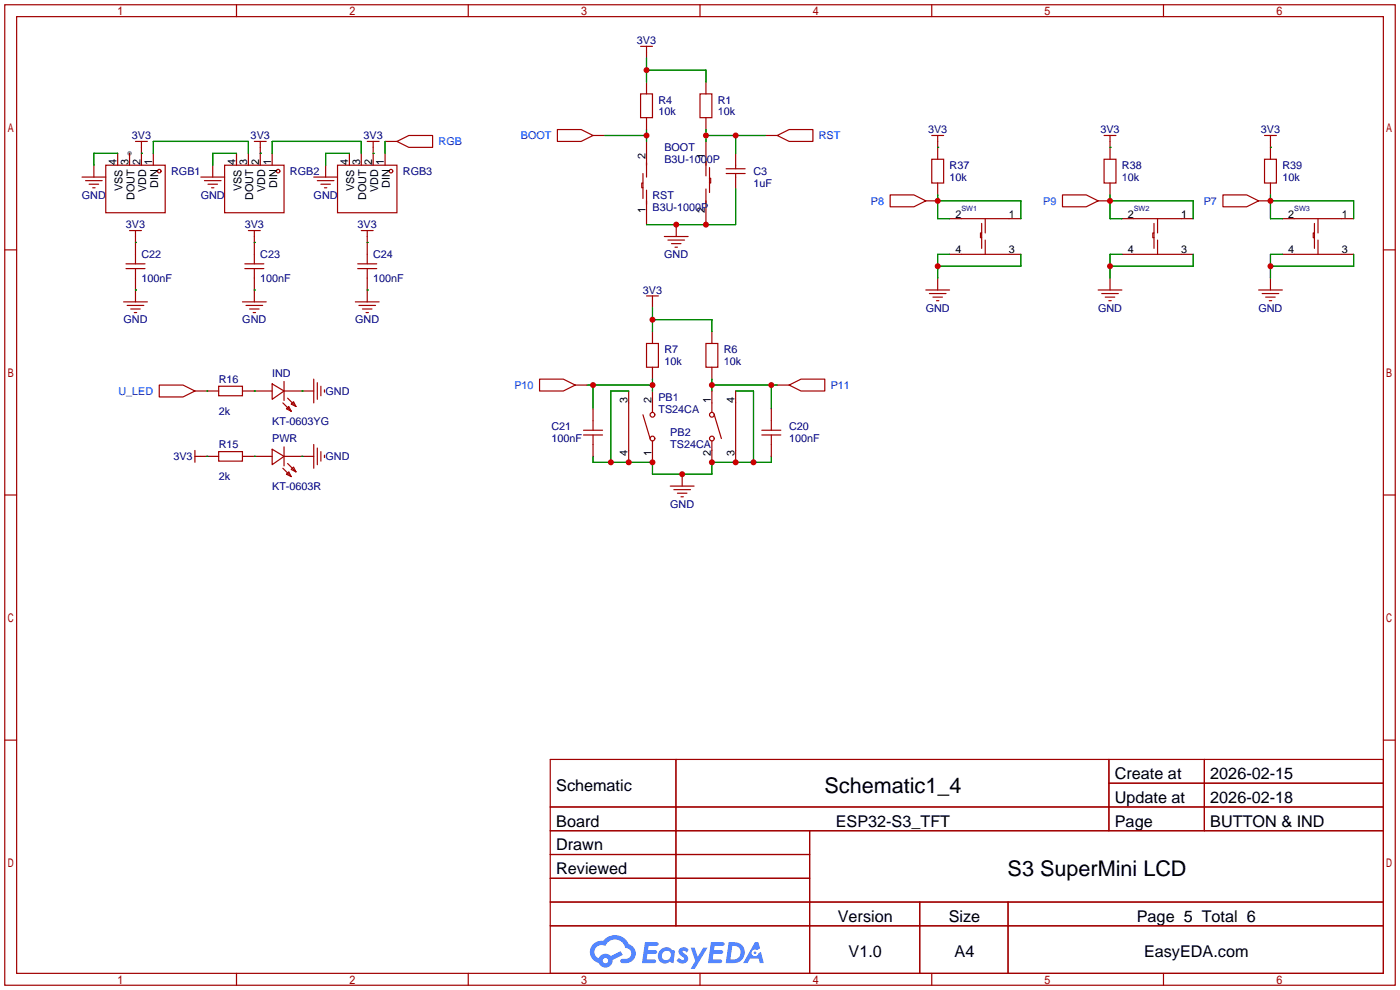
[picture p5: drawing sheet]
<svg xmlns="http://www.w3.org/2000/svg" width="299mm" height="212mm" viewBox="0 0 299 212" stroke-linecap="round" stroke-linejoin="round" font-family="sans-serif">
<circle cx="27.7" cy="32.8" r=".51" fill="#999"/>
<g fill="none" stroke="#a10000" stroke-width=".25">
<path d="M1 1h297.2v209.6h-297.2zM3.6 3.6h292.1v204.4h-292.1zM50.5 1v2.6M100.1 1v2.6M149.6 1v2.6M199.1 1v2.6M248.7 1v2.6M1 53.4h2.6M295.7 53.4h2.5M1 105.8h2.6M295.7 105.8h2.5M1 158.2h2.6"/>
<path d="M295.7 158.2h2.5M117.6 162.3h178.1v45.7h-178.1zM117.6 172.5h178.1M117.6 177.5h178.1M144.5 162.3v35.6M173 177.5v30.5M237 162.3v15.2M237 167.4h58.7M257.4 162.3v15.2M117.6 182.6h55.4M117.6 192.8h178.1M117.6 187.7h55.4"/>
<path d="M117.6 197.9h178.1M196.6 192.8v15.2M215.4 192.8v15.2M50.5 208v2.6M100.1 208v2.6M149.6 208v2.6M199.1 208v2.6M248.7 208v2.6"/>
</g>
<g fill="#5487ff">
<path d="M145.3 202.7a1.3 1.3 0 0 1 1.9 .3l-.4 .6a.54 .54 0 0 0-.9-.2l.1 .2a1.34 1.34 0 0 1 .9 1.8 1.47 1.47 0 0 1-2.3-.1l.5-.6 .8 .5a.31 .31 0 0 0 .4-.3 .31 .31 0 0 0-.3-.4 1.12 1.12 0 0 1-.7-1.8z"/>
<path d="M147.6 202.5h.9l.6 2 1.2-2h.9l-2.7 4.6h-.9l1-1.7z"/>
<path d="M137.8 201.4h1.7a1.31 1.31 0 0 1 1.2 .2 .4 .4 0 0 1-.3 .5l-1.8 .1-.1 .9h1.6a.4 .4 0 0 1 .4 .4 .4 .4 0 0 1-.5 .4h-1.6l-.2 1.2h1.4a.46 .46 0 0 1 .5 0 .46 .46 0 0 1 .1 .5l-.4 .2h-2.6z"/>
<path d="M151.9 201.4h1.7a1.32 1.32 0 0 1 1.2 .2 .39 .39 0 0 1-.3 .5l-1.8 .1-.1 .9h1.6a.4 .4 0 0 1 .4 .4 .4 .4 0 0 1-.4 .4h-1.7l-.2 1.2h1.4a.46 .46 0 0 1 .5 0 .46 .46 0 0 1 .1 .5l-.4 .2h-2.6z"/>
<path d="M161.3 201.4h.8l.3 1.3-.6 .4a.75 .75 0 0 0-1.1 .3 .75 .75 0 0 0 .5 1 .75 .75 0 0 0 .9-.7l.5-.2 .6 2.3h-.8l-.3-.9h-1.8l-.5 .9h-1z"/>
<path d="M155.7 201.4l-.6 4.4h1.5a2.27 2.27 0 0 0 2.6-2.2 2.27 2.27 0 0 0-2.7-2.2zM156.5 202.1a1.5 1.5 0 0 1 1.8 1.6 1.5 1.5 0 0 1-1.9 1.4h-.3z"/>
<path d="M141.2 203a1.6 1.6 0 0 0-.3 2.3 1.6 1.6 0 0 0 2.3 .2l.7 .3 .3-2.4-.1-.3-.5-.1a1.58 1.58 0 0 0-2.4 0zM141.8 203.5a.98 .98 0 0 1 1.6 .4 .98 .98 0 0 1-1.1 1.3 .94 .94 0 0 1-.9-.7 .94 .94 0 0 1 .4-1z"/>
<path d="M126.8 201.8a2.37 2.37 0 0 0 1.1 4 1.54 1.54 0 0 0 1.8 1 1.54 1.54 0 0 0 1.2-1.6l2.2-1.1-.5-.8-2 1a1.57 1.57 0 0 0-2.7 .5 1.5 1.5 0 0 1-.7-2.1 1.5 1.5 0 0 1 2.2-.5 2.23 2.23 0 0 1 2.3-1.4 2.23 2.23 0 0 1 2 1.8 1.16 1.16 0 0 1 1.2 1.1 1.16 1.16 0 0 1-1.1 1.2h-.7a.47 .47 0 0 0-.5 .4 .47 .47 0 0 0 .4 .5 2.17 2.17 0 0 0 2.5-.9 2.17 2.17 0 0 0-.3-2.7l-.8-.4a3.2 3.2 0 0 0-5.5-.7l-1.1 .1zM128.8 205.3a.6 .6 0 0 1 1.2 0 .6 .6 0 0 1-1.2 0z"/>
<circle cx="161.4" cy="203.6" r=".28"/>
</g>
<g fill="none" stroke="#a10000" stroke-width=".25">
<path d="M136.9 9.9h2.5M138.2 9.9v2.5M138.2 17.5v2.6M150.9 17.5v2.6M17.5 37.8h5.1M18.3 38.6h3.5M19 39.4h2.1M20.1 35.3v2.5M22.6 35.3h12.7v10.2h-12.7zM25.1 32.8v2.5M27.7 32.8v2.5M29 30.2h2.5"/>
<path d="M30.2 30.2v5.1M32.8 32.8v2.5M42.9 37.8h5.1M43.7 38.6h3.5M44.4 39.4h2.1M45.5 35.3v2.5M48 35.3h12.7v10.2h-12.7zM50.5 32.8v2.5M53.1 32.8v2.5M54.4 30.2h2.5M55.6 30.2v5.1M58.2 32.8v2.5"/>
<path d="M67.1 37.8h5M67.8 38.6h3.6M68.6 39.4h2M69.6 35.3v2.5M72.1 35.3h12.7v10.2h-12.7zM74.7 32.8v2.5M77.2 32.8v2.5M78.5 30.2h2.5M79.8 30.2v5.1M82.3 32.8v2.5M82.3 30.2h2.5M84.8 30.2l2.6-1.2h5.1v2.5h-5.1z"/>
<path d="M119.1 27.7h5.1l2.5 1.3-2.5 1.2h-5.1zM126.7 29h2.6M136.9 20.1h2.5v5h-2.5zM137.4 39.1h-.2v1h.2M137.4 37.1v5.3M138.2 25.1v2.6M138.2 30.2v7.6M149.6 20.1h2.5v5h-2.5zM150.9 25.1v2.6M150.9 30.2v7.4M151.6 38.1h.3v1h-.3M151.6 35.8v5.3"/>
<path d="M155.2 37.1h4.1M155.2 36.1h4.1M157.2 32.8v3.3M157.2 37.1v3.3M163.6 29h2.5M166.1 29l2.6-1.3h5v2.5h-5zM199.1 34h2.6v5.1h-2.6zM199.1 29h2.6M200.4 29v5M200.4 39.1v2.6M236 34h2.5v5.1h-2.5zM236 29h2.5"/>
<path d="M237.2 29v5M237.2 39.1v2.6M270.3 34h2.5v5.1h-2.5zM270.3 29h2.5M271.5 29v5M271.5 39.1v2.6M19.8 40.1h.5M26.9 57.4h4.1M26.9 56.4h4.1M27.7 49.3h2.5M29 49.3v7.1M29 57.4v7.1"/>
<path d="M45.2 40.1h.5M52.3 57.4h4.1M52.3 56.4h4.1M53.1 49.3h2.5M54.4 49.3v7.1M54.4 57.4v7.1M69.3 40.1h.5M76.5 57.4h4M76.5 56.4h4M77.2 49.3h2.6M78.5 49.3v7.1M78.5 57.4v7.1"/>
<path d="M138.2 40.6v7.4M142 50.5h5.1M142.7 51.3h3.6M143.5 52.1h2M144.3 52.8h.5M144.5 48v2.5M150.9 40.4v7.6M190.2 41.7h5.1l2.6 1.2-2.6 1.3h-5.1zM197.9 42.9h2.5M200.4 59.4v2.6M202.9 46.7h15.3M202.9 54.4h15.3"/>
<path d="M209.8 49.8h-.3v1h.3M209.8 47.8v5.3M210.6 46.7v3.1M210.6 51.3v3.1M227.1 41.7h5.1l2.5 1.2-2.5 1.3h-5.1zM234.7 42.9h2.5M237.2 59.4v2.6M239.8 46.7h15.2M239.8 54.4h15.2M246.6 49.8h-.2v1h.2M246.6 47.8v5.3M247.4 46.7v3.1"/>
<path d="M247.4 51.3v3.1M261.4 41.7h5l2.6 1.2-2.6 1.3h-5zM269 42.9h2.5M271.5 59.4v2.6M274.1 46.7h15.2M274.1 54.4h15.2M280.9 49.8h-.2v1h.2M280.9 47.8v5.3M281.7 46.7v3.1M281.7 51.3v3.1M26.4 64.5h5.1M27.2 65.3h3.5"/>
<path d="M27.9 66h2.1M28.7 66.8h.5M51.8 64.5h5.1M52.6 65.3h3.5M53.3 66h2.1M54.1 66.8h.5M75.9 64.5h5.1M76.7 65.3h3.6M77.5 66h2M78.2 66.8h.5M138.2 73.4h2.5v5.1h-2.5zM138.2 63.2h2.5"/>
<path d="M139.4 63.2v2.6M139.4 70.9v2.5M139.4 78.5v2.5M150.9 73.4h2.5v5.1h-2.5zM152.1 70.9v2.5M152.1 78.5v2.5M197.9 62h5M198.6 62.7h3.6M199.4 63.5h2M200.2 64.3h.5M234.7 62h5.1M235.5 62.7h3.5"/>
<path d="M236.2 63.5h2.1M237 64.3h.5M269 62h5.1M269.7 62.7h3.6M270.5 63.5h2M271.3 64.3h.5M34 82.3h5.1l2.6 1.3-2.6 1.2h-5.1zM41.7 83.6h5M41.7 97.5h5M41.7 96.3v2.5M46.7 96.5h5.1v2.1h-5.1zM46.7 82.5h5.1v2.1h-5.1z"/>
<path d="M51.8 83.6h6.4M51.8 97.5h6.4M58.2 82l2.5 1.6-2.5 1.7zM58.2 96l2.5 1.5-2.5 1.8zM60.5 86.1l1.7 1.8M60.7 83.6h6.4M60.7 81.5v4.1M60.7 95.5v4.1M60.7 97.5h6.4M61.2 87.4l.5-.5 .5 1zM61.5 85.1l1.7 1.8M61.5 99.1l1.7 1.7"/>
<path d="M62.2 86.4l.5-.5 .5 1zM67.1 81v5.1M67.1 95v5.1M67.8 81.8v3.5M67.8 95.8v3.5M68.6 82.5v2.1M68.6 96.5v2.1M69.3 83.3v.5M69.3 97.3v.5M115.3 81h5.1l2.5 1.3-2.5 1.3h-5.1zM122.9 82.3h2.6M124.7 93h4.1"/>
<path d="M124.7 91.9h4.1M126.7 87.4v4.5M126.7 93v4.5M134.4 83.6v15.2M137.4 88.6l1.5 5.1M139.4 83.6v4.5M139.4 94.2v4.6M152.1 83.6v4.5M152.1 94.2v4.6M152.7 88.6l1.5 5.1M157.2 83.6v15.2M162.8 93h4.1"/>
<path d="M162.8 91.9h4.1M164.8 87.4v4.5M164.8 93v4.5M166.1 82.3h2.6M168.7 82.3l2.5-1.3h5.1v2.6h-5.1zM60.5 100.1l1.7 1.8M61.2 101.3l.5-.5 .5 1.1zM62.2 100.3l.5-.5 .5 1zM143.3 103.9h5M144 104.6h3.6M144.8 105.4h2M145.5 106.2h.5"/>
<path d="M145.8 101.3v2.6"/>
<circle cx="34" cy="36.6" r=".38"/>
<circle cx="59.4" cy="36.6" r=".38"/>
<circle cx="83.6" cy="36.6" r=".38"/>
<circle cx="139.4" cy="88.6" r=".51"/>
<circle cx="139.4" cy="93.7" r=".51"/>
<circle cx="152.1" cy="88.6" r=".51"/>
<circle cx="152.1" cy="93.7" r=".51"/>
</g>
<g fill="none" stroke="#008700" stroke-width=".25">
<path d="M138.2 15h12.7v2.5M138.2 12.4v5.1M25.1 32.8h-5v2.5M30.2 32.8h.1M32.8 32.8v-2.6h20.3v2.6M50.5 32.8h-5v2.5M55.6 32.8h.1M58.2 32.8v-2.6h19v2.6M74.7 32.8h-5.1v2.5M79.8 32.8h.1M82.3 30.2v2.6M129.3 29h8.9"/>
<path d="M138.2 27.7v2.5M150.9 27.7v2.5M150.9 29h12.7M157.2 29v3.8M200.4 31.5h.1M237.2 31.5h.1M271.5 31.5h.1M29 51.8h.1M54.4 51.8h.1M78.5 51.8h.1M157.2 40.4v7.6h-19M200.4 41.7v5h2.5"/>
<path d="M200.4 42.9h17.8v3.8M202.9 54.4h-2.5v5M218.2 54.4v2.5h-17.8M237.2 41.7v5h2.6M237.2 42.9h17.8v3.8M239.8 54.4h-2.6v5M255 54.4v2.5h-17.8M271.5 41.7v5h2.6M271.5 42.9h17.8v3.8M274.1 54.4h-2.6v5M289.3 54.4v2.5h-17.8M29 62h.1"/>
<path d="M54.4 62h.1M78.5 62h.1M139.4 65.8v5.1M139.4 68.3h12.7v2.6M44.2 83.6h.1M44.2 97.5h.1M54.4 97.5h.1M54.4 83.6h.1M64.5 83.6h.1M64.5 97.5h.1M125.5 82.3h13.9M126.7 97.5v1.3h12.7v2.5h12.7v-2.5h12.7v-1.3"/>
<path d="M126.7 82.3v5.1M134.4 83.6h-3.8v15.2M139.4 81v2.6M152.1 81v2.6M152.1 82.3h14M157.2 83.6h3.8v15.2M164.8 82.3v5.1"/>
</g>
<g fill="#c00">
<circle cx="150.9" cy="48" r=".63"/>
<circle cx="144.5" cy="48" r=".63"/>
<circle cx="150.9" cy="29" r=".63"/>
<circle cx="157.2" cy="29" r=".63"/>
<circle cx="138.2" cy="29" r=".63"/>
<circle cx="138.2" cy="15" r=".63"/>
<circle cx="139.4" cy="68.3" r=".63"/>
<circle cx="139.4" cy="82.3" r=".63"/>
<circle cx="126.7" cy="82.3" r=".63"/>
<circle cx="152.1" cy="82.3" r=".63"/>
<circle cx="164.8" cy="82.3" r=".63"/>
<circle cx="152.1" cy="98.8" r=".63"/>
<circle cx="145.8" cy="101.3" r=".63"/>
<circle cx="139.4" cy="98.8" r=".63"/>
<circle cx="134.4" cy="98.8" r=".63"/>
<circle cx="130.6" cy="98.8" r=".63"/>
<circle cx="157.2" cy="98.8" r=".63"/>
<circle cx="161" cy="98.8" r=".63"/>
<circle cx="200.4" cy="42.9" r=".63"/>
<circle cx="200.4" cy="56.9" r=".63"/>
<circle cx="237.2" cy="42.9" r=".63"/>
<circle cx="237.2" cy="56.9" r=".63"/>
<circle cx="271.5" cy="42.9" r=".63"/>
<circle cx="271.5" cy="56.9" r=".63"/>
</g>
<g font-size="4.6">
<text x="176.2" y="169.4">Schematic1_4</text>
<text x="215.4" y="187.2">S3 SuperMini LCD</text>
</g>
<g font-size="3.5">
<text x="238.3" y="166.5">Create at</text>
<text x="258.7" y="166.5">2026-02-15</text>
<text x="118.9" y="169.1">Schematic</text>
<text x="238.3" y="171.6">Update at</text>
<text x="258.7" y="171.6">2026-02-18</text>
<text x="118.9" y="176.7">Board</text>
<text x="178.6" y="176.7">ESP32-S3_TFT</text>
<text x="238.3" y="176.7">Page</text>
<text x="258.7" y="176.7">BUTTON &amp; IND</text>
<text x="118.9" y="181.8">Drawn</text>
<text x="118.9" y="186.8">Reviewed</text>
<text x="179.1" y="197">Version</text>
<text x="202.8" y="197">Size</text>
<text x="243" y="197">Page 5 Total 6</text>
<text x="181.4" y="204.6">V1.0</text>
<text x="204" y="204.6">A4</text>
<text x="244.5" y="204.6">EasyEDA.com</text>
</g>
<g font-size="2.3" fill="#000080">
<text x="136.1" y="9.4">3V3</text>
<text x="140.7" y="22.1">R4</text>
<text x="153.4" y="22.1">R1</text>
<text x="28.2" y="29.8">3V3</text>
<text x="53.6" y="29.8">3V3</text>
<text x="77.7" y="29.8">3V3</text>
<text x="140.7" y="24.7">10k</text>
<text x="153.4" y="24.7">10k</text>
<text x="198.4" y="28.5">3V3</text>
<text x="235.2" y="28.5">3V3</text>
<text x="269.5" y="28.5">3V3</text>
<text x="142" y="34.8">B3U-1000P</text>
<text x="142" y="32.3">BOOT</text>
<text x="36.6" y="37.4">RGB1</text>
<text x="62" y="37.4">RGB2</text>
<text x="86.1" y="37.4">RGB3</text>
<text x="161" y="39.9">1uF</text>
<text x="161" y="37.4">C3</text>
<text x="202.9" y="36.1">R37</text>
<text x="202.9" y="38.7">10k</text>
<text x="239.8" y="36.1">R38</text>
<text x="239.8" y="38.7">10k</text>
<text x="274.1" y="36.1">R39</text>
<text x="274.1" y="38.7">10k</text>
<text x="17.5" y="42.5">GND</text>
<text x="42.9" y="42.5">GND</text>
<text x="67" y="42.5">GND</text>
<text x="139.4" y="45">B3U-1000P</text>
<text x="139.4" y="42.5">RST</text>
<text x="26.9" y="48.8">3V3</text>
<text x="52.3" y="48.8">3V3</text>
<text x="76.4" y="48.8">3V3</text>
<text x="30.2" y="55.2">C22</text>
<text x="55.6" y="55.2">C23</text>
<text x="79.8" y="55.2">C24</text>
<text x="142" y="55.2">GND</text>
<text x="30.2" y="60.2">100nF</text>
<text x="55.6" y="60.2">100nF</text>
<text x="79.8" y="60.2">100nF</text>
<text x="137.4" y="62.8">3V3</text>
<text x="26.4" y="69.1">GND</text>
<text x="51.8" y="69.1">GND</text>
<text x="75.9" y="69.1">GND</text>
<text x="197.8" y="66.6">GND</text>
<text x="234.7" y="66.6">GND</text>
<text x="269" y="66.6">GND</text>
<text x="142" y="75.5">R7</text>
<text x="154.7" y="75.5">R6</text>
<text x="46.7" y="81.8">R16</text>
<text x="58.2" y="80.6">IND</text>
<text x="142" y="78">10k</text>
<text x="154.7" y="78">10k</text>
<text x="46.7" y="88.6">2k</text>
<text x="69.6" y="84.4">GND</text>
<text x="140.7" y="88.2">TS24CA</text>
<text x="140.7" y="85.6">PB1</text>
<text x="46.7" y="95.8">R15</text>
<text x="58.2" y="90.7">KT-0603YG</text>
<text x="58.2" y="94.5">PWR</text>
<text x="117.9" y="94.5">100nF</text>
<text x="117.9" y="92">C21</text>
<text x="143.3" y="95.8">TS24CA</text>
<text x="143.3" y="93.3">PB2</text>
<text x="168.7" y="94.5">100nF</text>
<text x="168.7" y="92">C20</text>
<text x="37.1" y="98.3">3V3</text>
<text x="69.6" y="98.3">GND</text>
<text x="46.7" y="102.6">2k</text>
<text x="58.2" y="104.7">KT-0603R</text>
<text x="143.2" y="108.5">GND</text>
</g>
<g font-size="2.3" fill="#00f">
<text x="111.3" y="29.8">BOOT</text>
<text x="175" y="29.8">RST</text>
<text x="93.7" y="31">RGB</text>
<text x="186.2" y="43.7">P8</text>
<text x="223" y="43.7">P9</text>
<text x="257.3" y="43.7">P7</text>
<text x="109.9" y="83.1">P10</text>
<text x="177.5" y="83.1">P11</text>
<text x="25.3" y="84.4">U_LED</text>
</g>
<g font-size="2.3">
<text x="24.9" y="35.2" transform="rotate(-90 24.9 35.2)">4</text>
<text x="27.5" y="35.2" transform="rotate(-90 27.5 35.2)">3</text>
<text x="30" y="35.2" transform="rotate(-90 30 35.2)">2</text>
<text x="32.5" y="35.2" transform="rotate(-90 32.5 35.2)">1</text>
<text x="50.3" y="35.2" transform="rotate(-90 50.3 35.2)">4</text>
<text x="52.9" y="35.2" transform="rotate(-90 52.9 35.2)">3</text>
<text x="55.4" y="35.2" transform="rotate(-90 55.4 35.2)">2</text>
<text x="57.9" y="35.2" transform="rotate(-90 57.9 35.2)">1</text>
<text x="74.4" y="35.2" transform="rotate(-90 74.4 35.2)">4</text>
<text x="77" y="35.2" transform="rotate(-90 77 35.2)">3</text>
<text x="79.5" y="35.2" transform="rotate(-90 79.5 35.2)">2</text>
<text x="82.1" y="35.2" transform="rotate(-90 82.1 35.2)">1</text>
<text x="137.9" y="34" transform="rotate(-90 137.9 34)">2</text>
<text x="150.6" y="34" transform="rotate(-90 150.6 34)">1</text>
<text x="26.2" y="40.9" transform="rotate(-90 26.2 40.9)">VSS</text>
<text x="31.3" y="41.1" transform="rotate(-90 31.3 41.1)">VDD</text>
<text x="33.8" y="40.2" transform="rotate(-90 33.8 40.2)">DIN</text>
<text x="51.6" y="40.9" transform="rotate(-90 51.6 40.9)">VSS</text>
<text x="56.7" y="41.1" transform="rotate(-90 56.7 41.1)">VDD</text>
<text x="59.2" y="40.2" transform="rotate(-90 59.2 40.2)">DIN</text>
<text x="75.7" y="40.9" transform="rotate(-90 75.7 40.9)">VSS</text>
<text x="80.8" y="41.1" transform="rotate(-90 80.8 41.1)">VDD</text>
<text x="83.3" y="40.2" transform="rotate(-90 83.3 40.2)">DIN</text>
<text x="28.7" y="42.8" transform="rotate(-90 28.7 42.8)">DOUT</text>
<text x="54.1" y="42.8" transform="rotate(-90 54.1 42.8)">DOUT</text>
<text x="78.3" y="42.8" transform="rotate(-90 78.3 42.8)">DOUT</text>
<text x="137.9" y="45.5" transform="rotate(-90 137.9 45.5)">1</text>
<text x="150.6" y="45.5" transform="rotate(-90 150.6 45.5)">2</text>
<text x="204.2" y="46.5">2</text>
<text x="215.6" y="46.5">1</text>
<text x="241" y="46.5">2</text>
<text x="252.5" y="46.5">1</text>
<text x="275.3" y="46.5">2</text>
<text x="286.8" y="46.5">1</text>
<text x="204.2" y="54.1">4</text>
<text x="215.6" y="54.1">3</text>
<text x="241" y="54.1">4</text>
<text x="252.5" y="54.1">3</text>
<text x="275.3" y="54.1">4</text>
<text x="286.8" y="54.1">3</text>
<text x="134.1" y="86.1" transform="rotate(-90 134.1 86.1)">3</text>
<text x="139.2" y="86.1" transform="rotate(-90 139.2 86.1)">2</text>
<text x="151.9" y="86.1" transform="rotate(-90 151.9 86.1)">1</text>
<text x="157" y="86.1" transform="rotate(-90 157 86.1)">4</text>
<text x="134.1" y="97.6" transform="rotate(-90 134.1 97.6)">4</text>
<text x="139.2" y="97.6" transform="rotate(-90 139.2 97.6)">1</text>
<text x="151.9" y="97.6" transform="rotate(-90 151.9 97.6)">2</text>
<text x="157" y="97.6" transform="rotate(-90 157 97.6)">3</text>
</g>
<g font-size="1.6" fill="#000080">
<text x="205.5" y="45.2">SW1</text>
<text x="242.3" y="45.2">SW2</text>
<text x="276.6" y="45.2">SW3</text>
</g>
</svg>
